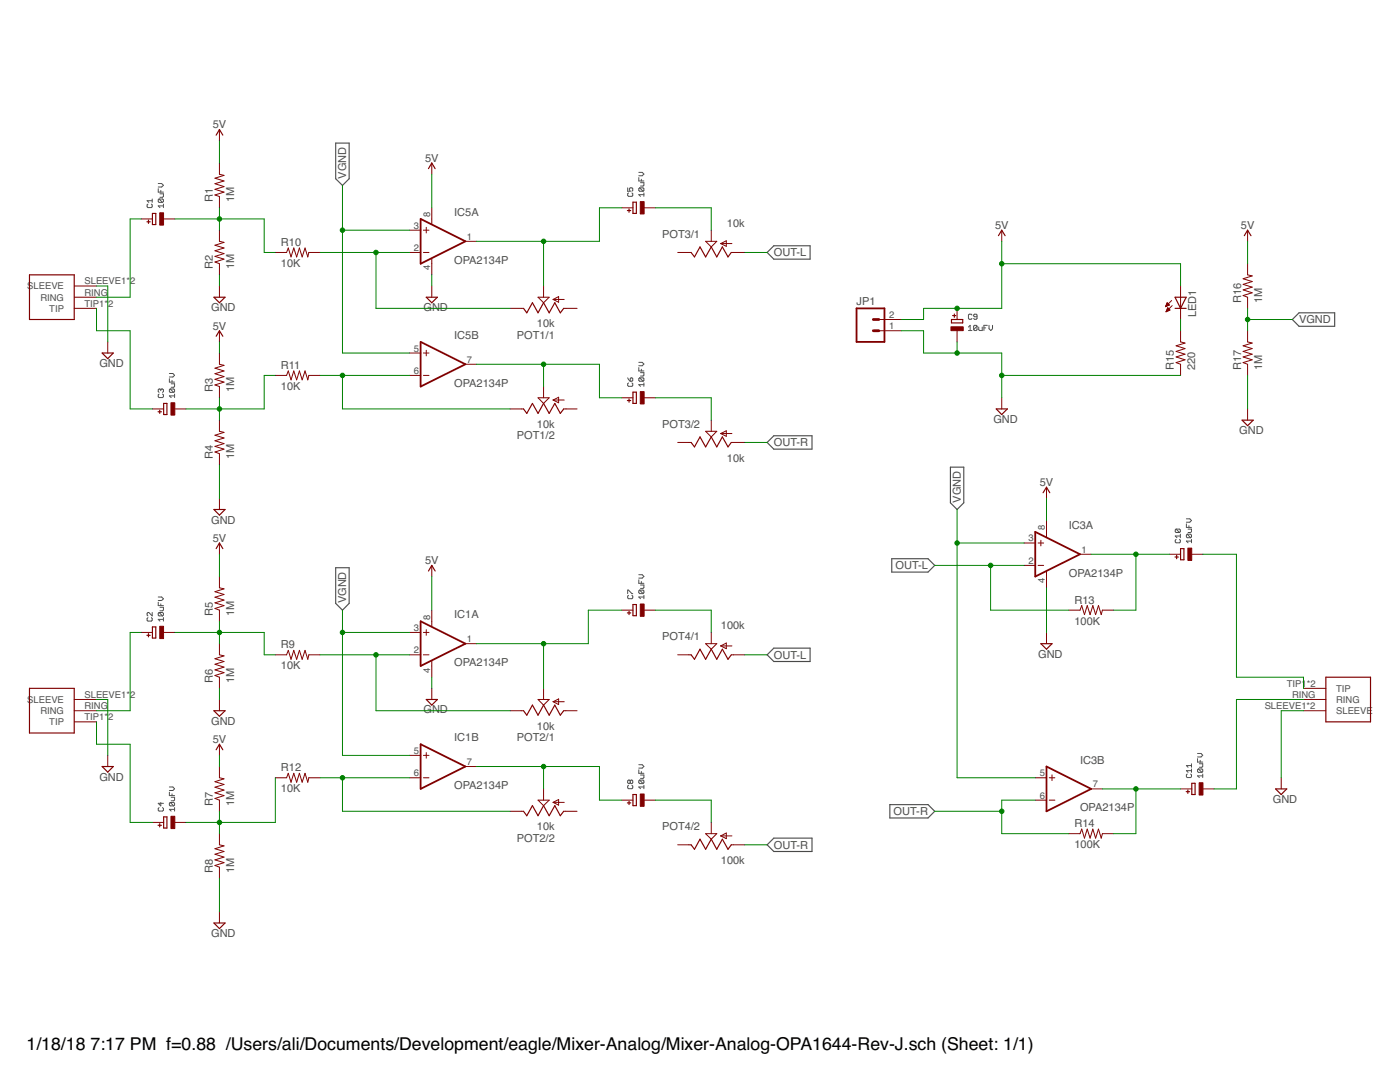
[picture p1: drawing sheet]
<svg xmlns="http://www.w3.org/2000/svg" width="279mm" height="216mm" viewBox="0 0 279 216" stroke-linecap="round" stroke-linejoin="round" font-family="sans-serif">
<g fill="none" stroke="#505050" stroke-width=".2">
<path d="M30.4 39.7v.7M31.6 37.7v.6h1M31.6 36.6h.7l.3 .4-.3 .3h-.7M31.7 39.7h.7l.2 .2v.3l-.2 .2M31.7 39.7l-.1 .2v.3l.1 .2h.7M31.7 39.7l.7 .7M31.9 38.7h.7v.5l-.2 .2h-.5M32.1 38v.3M125.3 37.5v.7h.5l-.2-.4 .2-.3h.3l.2 .2v.3l-.2 .2M125.4 38.5l-.1 .2v.3l.1 .2h.7l.2-.2v-.3l-.2-.2M127.5 35.4v.7h1M127.5 34.4h.7l.3 .3-.3 .4h-.7"/>
<path d="M127.7 37.5h.6l.2 .2v.3l-.2 .2M127.7 37.5l-.2 .2v.3l.2 .2h.6M127.7 37.5l.6 .7M127.8 36.4h.7v.6l-.2 .1h-.5M128 35.8v.3M128.5 38.8h-1l.3 .4M128.5 38.5v.7M29.5 40.7l-.1 .2v.4l.1 .1h.7l.2-.1v-.4l-.2-.2M30.4 40h-1l.3 .4M32.6 41.1h-1l.3 .3M32.6 40.7v.7M31.7 78.6l-.1 .2v.4l.1 .1h.7l.2-.1v-.4l-.2-.2"/>
<path d="M32.1 77.8l.2-.2 .3 .2v.3l-.2 .2M32.1 77.8l-.2-.2-.3 .2v.3l.1 .2M32.1 77.8v.2M33.8 75.6v.6h1M33.8 74.5h.7l.3 .4-.3 .3h-.7M34 77.6h.7l.1 .2v.3l-.1 .2M34 77.6l-.2 .2v.3l.2 .2h.7M34 77.6l.7 .7M34.2 76.6h.6v.5l-.1 .2h-.5M34.3 75.9v.3M34.8 79h-1l.4 .3M34.8 78.6v.7"/>
<path d="M125.3 75.4l.5 .7M125.4 76.4l-.1 .2v.3l.1 .2h.7l.2-.2v-.3l-.2-.2M125.8 75.6l.3-.2 .2 .2v.3l-.2 .2h-.3zM127.5 73.3v.7h1M127.5 72.3h.7l.3 .3-.3 .4h-.7M127.7 75.4h.6l.2 .2v.3l-.2 .2M127.7 75.4l-.2 .2v.3l.2 .2h.6M127.7 75.4l.6 .7M127.8 74.4h.7v.5l-.2 .1h-.5M128 73.7v.3M128.5 76.4v.7M128.5 76.8h-1l.3 .3"/>
<path d="M193.3 65.3l.3-.4v1.1M193.3 66h.7M194 62.9l-.2-.2h-.4l-.1 .2v.6l.1 .2h.4l.2-.2M195 63.2h-.5l-.2-.2 .2-.3h.3l.2 .2v.6l-.2 .2h-.3l-.2-.2M195 65.1v.7l-.2 .2h-.3l-.2-.2M195 65.1l-.2-.2h-.3l-.2 .2v.7M195 65.1l-.7 .7M195.3 65.3v.5l.2 .2h.5v-.7M196.4 65.4h.3M197 64.9h-.6v1.1M197.4 64.9v.7l.3 .4 .4-.4v-.7M31.6 119.1h.7l.3 .4-.3 .3h-.7"/>
<path d="M125.3 118.4v-.6l1 .6M125.4 118.8l-.1 .2v.3l.1 .2h.7l.2-.2v-.3l-.2-.2M127.5 115.7v.7h1M127.5 114.7h.7l.3 .3-.3 .4h-.7M127.7 117.8h.6l.2 .1v.4l-.2 .1M127.7 117.8l-.2 .1v.4l.2 .1h.6M127.7 117.8l.6 .6M127.8 116.7h.7v.5l-.2 .2h-.5M128 116v.4M128.5 119.1h-1l.3 .4M128.5 118.8v.7M234.7 105.6l-.2 .1v.4l.2 .2h.7"/>
<path d="M234.7 105.6h.7l.2 .1v.4l-.2 .2M234.7 107.6l-.2 .2v.3l.2 .2h.7l.2-.2v-.3l-.2-.2M234.7 105.6l.7 .7M235.6 106.6v.7M235.6 107h-1.1l.4 .3M236.8 104.5v.7h1M236.8 103.5h.6l.4 .4-.4 .3h-.6M236.9 106.6h.7l.2 .2v.3l-.2 .2M236.9 106.6l-.1 .2v.3l.1 .2h.7M236.9 106.6l.7 .7M237.1 105.6h.7v.5l-.2 .2h-.5M237.3 104.9v.3"/>
<path d="M237.8 108h-1l.3 .3M237.8 107.6v.7M29.5 123.2l-.1 .2v.4l.1 .1h.7l.2-.1v-.4l-.2-.2M30.4 122.2v.7l-.7-.7-.3 .2v.3l.1 .2M31.6 120.2v.6h1M31.7 122.2h.7l.2 .2v.3l-.2 .2M31.7 122.2l-.1 .2v.3l.1 .2h.7M31.7 122.2l.7 .7M31.9 121.2h.7v.5l-.2 .2h-.5M32.1 120.5v.3M32.6 123.2v.7M32.6 123.6h-1l.3 .3"/>
<path d="M33.8 158.1v.6h1M33.8 157h.7l.3 .4-.3 .3h-.7M34.2 159.1h.6v.5l-.1 .2h-.5M34.3 158.4v.3M125.4 156.7l-.1 .2v.3l.1 .2h.7l.2-.2v-.3l-.2-.2M125.8 155.8l.1-.1 .4 .1v.4l-.2 .2-.3-.2M125.8 155.8l-.2-.1-.3 .1v.4l.1 .2 .4-.2M125.8 155.8v.4M127.5 153.6v.7h1M127.5 152.6h.7l.3 .3-.3 .4h-.7M127.7 155.7h.6l.2 .1v.4l-.2 .2M127.7 155.7l-.2 .1v.4l.2 .2h.6"/>
<path d="M127.7 155.7l.6 .7M127.8 154.6h.7v.6l-.2 .1h-.5M128 153.9v.4M128.5 157h-1l.3 .4M128.5 156.7v.7M236.9 154.5l-.1 .1v.4l.1 .2h.7l.2-.2v-.4l-.2-.1M237.8 152.4v.7M237.8 153.4v.7M237.8 153.8h-1l.3 .3M237.8 152.8h-1l.3 .3M239 151.4v.7h1M239 150.3h.7l.3 .4-.3 .3h-.7"/>
<path d="M239.2 153.4h.7l.1 .2v.3l-.1 .2M239.2 153.4l-.2 .2v.3l.2 .2h.7M239.2 153.4l.7 .7M239.4 152.4h.6v.5l-.1 .2h-.5M239.5 151.7v.4M240 154.8h-1l.4 .4M240 154.5v.7M31.7 161.1l-.1 .2v.4l.1 .1h.7l.2-.1v-.4l-.2-.2M32.1 160.1v.7l-.5-.5h1M34 160.1h.7l.1 .2v.3l-.1 .2M34 160.1l-.2 .2v.3l.2 .2h.7M34 160.1l.7 .7"/>
<path d="M34.8 161.1v.7M34.8 161.5h-1l.4 .3"/>
</g>
<path d="M67 28.6h2.7v7.1l-1.4 1.3-1.3-1.3zM153.1 50.4l1.3-1.4h7.3v2.7h-7.3zM257.9 63.8l1.3-1.4h7.2v2.7h-7.2zM153.1 88.3l1.3-1.3h7.7v2.6h-7.7zM189.7 93.2h2.6v7.1l-1.3 1.4-1.3-1.4zM67 113.3h2.7v7.1l-1.4 1.4-1.3-1.4zM178 111.5h7.2l1.3 1.3-1.3 1.4h-7.2zM153.1 130.7l1.3-1.4h7.3v2.7h-7.3zM153.1 168.6l1.3-1.4h7.7v2.7h-7.7zM177.6 160.5h7.6l1.3 1.4-1.3 1.3h-7.6z" fill="none" stroke="#505050" stroke-width=".23"/>
<g fill="none" stroke="#800000" stroke-width=".23">
<path d="M43.1 27l.7-1.2 .7 1.2M85.5 33.7l.7-1.2 .6 1.2M5.9 54.8h8.9v9h-8.9zM29.3 44.3h.7M29.6 43.9v.7M30.4 42.6h.7v2.2h-.7zM42.7 59.3h2.2l-1.1 1.1zM85.1 59.3h2.2l-1.1 1.1zM125.2 42h.7M125.5 41.7v.7M126.3 40.3h.7v2.3h-.7zM137.9 50.4l.7 .9 1.1-2 1.1 2 1.1-2 1.1 2 1.2-2 1.1 2 .6-.9"/>
<path d="M199.3 47l.6-1.1 .7 1.1M234.5 59.3h2.2l-1.1 2.2zM248.3 47l.7-1.1 .7 1.1M20.4 70.4h2.2l-1.1 1.2zM43.1 67.1l.7-1.1 .7 1.1M104.5 61.5l.6 .9 1.2-2 1.1 2 1.1-2 1.1 2 1.1-2 1.1 2 .7-.9M125.2 79.9h.7M125.5 79.6v.7M126.3 78.3h.7v2.2h-.7zM189.9 63.8h2.2v.6h-2.2zM190.1 63h.7M190.5 62.7v.6"/>
<path d="M234.5 61.5h2.2M31.5 82.2h.7M31.9 81.8v.7M32.7 80.5h.6v2.2h-.6zM104.5 81.6l.6 .9 1.2-2 1.1 2 1.1-2 1.1 2 1.1-2 1.1 2 .7-.9M137.9 88.3l.7 .9 1.1-2 1.1 2 1.1-2 1.1 2 1.2-2 1.1 2 .6-.9M198.8 81.6h2.2l-1.1 1.1zM208.2 98.3l.7-1.1 .6 1.1M247.9 83.8h2.2l-1.1 1.1zM42.7 101.7h2.2l-1.1 1.1zM43.1 109.5l.7-1.1 .7 1.1M85.5 113.9l.7-1.1 .6 1.1"/>
<path d="M234.5 111.1h.7M234.8 110.8v.7M235.6 109.5h.7v2.2h-.7zM5.9 137.4h8.9v8.9h-8.9zM29.3 126.8h.7M29.6 126.4v.7M30.4 125.1h.7v2.2h-.7zM85.1 139.6h2.2l-1.1 1.1zM125.2 122.3h.7M125.5 122v.6M126.3 120.6h.7v2.3h-.7zM137.9 130.7l.7 .9 1.1-2.1 1.1 2.1 1.1-2.1 1.1 2.1 1.2-2.1 1.1 2.1 .6-.9"/>
<path d="M207.7 128.4h2.3l-1.1 1.1zM264.6 135.1h8.9v8.9h-8.9zM20.4 153h2.2l-1.1 1.1zM42.7 141.8h2.2l-1.1 1.1zM43.1 149.6l.7-1.1 .7 1.1M104.5 141.8l.6 .9 1.2-2 1.1 2 1.1-2 1.1 2 1.1-2 1.1 2 .7-.9M125.5 159.9v.6M126.3 158.5h.7v2.3h-.7zM236.7 158h.7M237.1 157.6v.7M237.8 156.3h.7v2.2h-.7zM254.6 157.4h2.2l-1.1 1.1z"/>
<path d="M31.5 164.7h.7M31.9 164.3v.7M32.7 163h.6v2.2h-.6zM104.5 161.9l.6 .9 1.2-2 1.1 2 1.1-2 1.1 2 1.1-2 1.1 2 .7-.9M125.2 160.2h.7M137.9 168.6l.7 .9 1.1-2.1 1.1 2.1 1.1-2.1 1.1 2.1 1.2-2.1 1.1 2.1 .6-.9M42.7 184.2h2.2l-1.1 1.1z"/>
</g>
<g fill="none" stroke="#800000" stroke-width=".2">
<path d="M43.8 25.8v2.3M43.8 32.5v2.3l.9 .2-1.8 .6 1.8 .5-1.8 .6 1.8 .5-1.8 .6 1.8 .5-1.8 .6 .9 .3v2.3M86.2 32.5v2.3M14.8 59.3h4.5M14.8 57.1h4.5M28.2 43.7h2.2M32.7 43.7h2.2M43.8 45.9v2.3l.9 .2-1.8 .5 1.8 .6-1.8 .5 1.8 .6-1.8 .6 1.8 .5-1.8 .6 .9 .3v2.2M43.8 57.1v2.2M54.9 50.4h2.3l.3-.9 .6 1.8 .5-1.8 .6 1.8 .6-1.8 .5 1.8 .6-1.8 .5 1.8 .2-.9h2.3M81.7 50.4h2.2M81.7 45.9h2.2"/>
<path d="M84.5 50.4h1.1M84.5 45.9h1.1M85.1 45.4v1.1M86.2 41.5v3.2M86.2 51.6v3.2M86.2 57.1v2.2M92.9 48.2h2.2M107.4 59.3h2.2l-1.1 1.1zM108.5 57.1v2.2M110.4 59.8h2.2M110.4 59.8l1.1-.6v1.1zM124.1 41.5h2.2"/>
<path d="M128.6 41.5h2.2M135.3 50.4h2.6M140.8 48.2h2.2l-1.1 1.1zM141.9 45.9v2.3M143.8 48.6h2.3M143.8 48.6l1.1-.6v1.1zM145.9 50.4h2.7M199.9 45.9v2.3M233.8 60l-1.2 1.2M235.6 57.1v6.7M249 52.6v2.2l.9 .3-1.8 .5 1.8 .6-1.8 .5 1.8 .6-1.8 .5 1.8 .6-1.8 .6 .9 .3v2.2M249 45.9v2.3"/>
<path d="M14.8 61.5h4.5M21.5 68.2v2.2M43.8 66v2.2M43.8 70.4v2.3l.9 .2-1.8 .6 1.8 .5-1.8 .6 1.8 .5-1.8 .6 1.8 .5-1.8 .6 .9 .3v2.3M54.9 74.9h2.3l.3-.9 .6 1.8 .5-1.8 .6 1.8 .6-1.8 .5 1.8 .6-1.8 .5 1.8 .2-.9h2.3M81.7 74.9h2.2M81.7 70.4h2.2M84.5 74.9h1.1M84.5 70.4h1.1M85.1 69.9v1.1M92.9 72.7h2.2M101.8 61.5h2.7"/>
<path d="M107.4 79.4h2.2l-1.1 1.1zM108.5 77.1v2.3M110.4 79.8l1.1-.5v1.1zM110.4 79.8h2.2M112.5 61.5h2.7M124.1 79.4h2.2M128.6 79.4h2.2M175.4 66h4.5M175.4 63.8h4.5M191 61.5v2.3M191 66v2.2M199.9 79.4v2.2"/>
<path d="M232.6 61.1h.2M232.7 61h.3M232.7 60.9h.6M232.7 62.1h.2M232.8 60.8h.5M232.8 62h.3M232.8 60.7h.4M232.8 61.9h.5M232.9 60.6h.2M232.9 61.8h.5M232.9 60.5h.1M232.9 61.7h.5"/>
<path d="M232.9 60.4l.5 .5-.8 .3zM233 61.6h.3M233 61.5h.2M233 61.4l-.3 .8M233 61.4l.5 .5-.8 .3M233 61.4h.1M233.9 61l-1.2 1.2M235.6 66v2.2l.9 .3-1.8 .5 1.8 .6-1.8 .5 1.8 .6-1.8 .5 1.8 .6-1.8 .5 .9 .4v2.2M249 66v2.2l.9 .3-1.8 .5 1.8 .6-1.8 .5 1.8 .6-1.8 .5 1.8 .6-1.8 .5 .9 .4v2.2M30.4 81.6h2.3M34.9 81.6h2.2M43.8 83.8v2.3l.9 .2-1.8 .5 1.8 .6-1.8 .5 1.8 .6-1.8 .6 1.8 .5-1.8 .6 .9 .3v2.3"/>
<path d="M43.8 99.4v2.3M101.8 81.6h2.7M112.5 81.6h2.7M135.3 88.3h2.6M140.8 86.1h2.2l-1.1 1.1zM141.9 83.8v2.3M143.8 86.5l1.1-.5v1.1zM143.8 86.5h2.3M145.9 88.3h2.7M208.9 97.2v2.2M249 81.6v2.2M43.8 108.4v2.2"/>
<path d="M43.8 115v2.3l.9 .2-1.8 .6 1.8 .5-1.8 .6 1.8 .5-1.8 .6 1.8 .5-1.8 .6 .9 .4v2.2M86.2 112.8v2.2M204.4 108.4h2.2M204.4 112.8h2.2M207.2 108.4h1.1M207.2 112.8h1.1M207.7 107.8v1.1M208.9 103.9v3.3M208.9 114v3.3M215.5 110.6h2.3M233.4 110.6h2.2M237.8 110.6h2.3"/>
<path d="M14.8 139.6h4.5M28.2 126.2h2.2M32.7 126.2h2.2M43.8 128.4v2.3l.9 .2-1.8 .5 1.8 .6-1.8 .5 1.8 .6-1.8 .6 1.8 .5-1.8 .6 .9 .3v2.3M43.8 139.6v2.2M54.9 130.7h2.3l.3-.9 .6 1.8 .5-1.8 .6 1.8 .6-1.8 .5 1.8 .6-1.8 .5 1.8 .2-.9h2.3M81.7 130.7h2.2M81.7 126.2h2.2M84.5 130.7h1.1M84.5 126.2h1.1M85.1 125.6v1.2M86.2 121.8v3.2"/>
<path d="M86.2 131.9v3.2M86.2 137.4v2.2M92.9 128.4h2.2M107.4 139.6h2.2l-1.1 1.1zM108.5 137.4v2.2M124.1 121.8h2.2M128.6 121.8h2.2M135.3 130.7h2.6M140.8 128.4h2.2l-1.1 1.1zM141.9 126.2v2.2M143.8 128.9l1.1-.6v1.1zM143.8 128.9h2.3"/>
<path d="M145.9 130.7h2.7M208.9 126.2v2.2M213.3 121.8h2.2l.4-1 .5 1.8 .6-1.8 .6 1.8 .5-1.8 .6 1.8 .5-1.8 .6 1.8 .2-.8h2.2M260.1 139.6h4.5M260.1 137.4h4.5M14.8 144h4.5M14.8 141.8h4.5M21.5 150.7v2.3M43.8 148.5v2.2M43.8 153v2.2l.9 .2-1.8 .6 1.8 .5-1.8 .6 1.8 .5-1.8 .6 1.8 .5-1.8 .6 .9 .4v2.2M54.9 155.2h2.3l.3-.9 .6 1.8 .5-1.8 .6 1.8 .6-1.8 .5 1.8 .6-1.8 .5 1.8 .2-.9h2.3M81.7 155.2h2.2"/>
<path d="M81.7 150.7h2.2M84.5 155.2h1.1M84.5 150.7h1.1M85.1 150.2v1.1M92.9 153h2.2M101.8 141.8h2.7M107.4 159.7h2.2l-1.1 1.1zM108.5 157.4v2.3M110.4 140l1.1-.5v1.1zM110.4 140h2.2M112.5 141.8h2.7M124.1 159.7h2.2"/>
<path d="M128.6 159.7h2.2M206.6 155.2h2.3M206.6 159.7h2.3M209.4 155.2h1.1M209.4 159.7h1.1M210 154.6v1.1M217.8 157.4h2.2M235.6 157.4h2.2M240.1 157.4h2.2M255.7 155.2v2.2M260.1 141.8h4.5M30.4 164.1h2.3"/>
<path d="M34.9 164.1h2.2M43.8 166.3v2.3l.9 .2-1.8 .6 1.8 .5-1.8 .6 1.8 .5-1.8 .6 1.8 .5-1.8 .6 .9 .3v2.3M101.8 161.9h2.7M110.4 160.1l1.1-.6v1.2zM110.4 160.1h2.2M112.5 161.9h2.7M135.3 168.6h2.6M140.8 166.3h2.2l-1.1 1.1zM141.9 164.1v2.2M143.8 166.8l1.1-.6v1.1zM143.8 166.8h2.3M145.9 168.6h2.7"/>
<path d="M213.3 166.3h2.2l.4-.9 .5 1.8 .6-1.8 .6 1.8 .5-1.8 .6 1.8 .5-1.8 .6 1.8 .2-.9h2.2M43.8 181.9v2.3"/>
</g>
<path d="M83.9 43.7l9 4.5-9 4.4zM83.9 68.2l9 4.5-9 4.4zM170.9 61.5h5.6v6.7h-5.6zM206.6 106.1l8.9 4.5-8.9 4.4zM83.9 124l9 4.4-9 4.5zM83.9 148.5l9 4.5-9 4.4zM208.9 153l8.9 4.4-8.9 4.5z" fill="none" stroke="#800000" stroke-width=".36"/>
<path d="M174.3 63.8h1.1M174.3 66h1.1" fill="none" stroke="#800000" stroke-width=".55"/>
<g fill="#800000" stroke="#800000" stroke-width=".2">
<path d="M31.9 42.5h.7v2.4h-.7z"/>
<path d="M34.1 80.4h.8v2.4h-.8z"/>
<path d="M31.9 125h.7v2.4h-.7z"/>
<path d="M34.1 162.9h.8v2.4h-.8z"/>
<path d="M127.8 40.2h.7v2.5h-.7z"/>
<path d="M127.8 78.1h.7v2.5h-.7z"/>
<path d="M127.8 120.5h.7v2.5h-.7z"/>
<path d="M127.8 158.4h.7v2.5h-.7z"/>
<path d="M237.1 109.4h.7v2.4h-.7z"/>
<path d="M239.3 156.2h.8v2.4h-.8z"/>
<path d="M189.8 65.2h2.4v.8h-2.4z"/>
</g>
<g fill="none" stroke="#008000" stroke-width=".2">
<path d="M43.8 28.1v4.4M68.3 37v33.4h13.4M86.2 34.8v6.7M19.3 57.1h2.2v11.1M28.2 43.7h-2.2v15.6h-6.7M34.9 43.7h17.8v6.7h2.2M43.8 41.5v4.4M43.8 54.8v2.3M63.9 50.4h17.8M68.3 45.9h13.4M75 50.4v11.1h26.8M86.2 54.8v2.3"/>
<path d="M108.5 48.2v8.9M124.1 41.5h-4.5v6.7h-24.5M130.8 41.5h11.1v4.4M148.6 50.4h4.5M199.9 48.2v13.3h-15.6v2.3h-4.4M199.9 52.6h35.7v4.5M249 48.2v4.4M19.3 61.5v4.5h6.7v15.6h4.4M43.8 68.2v2.2M43.8 79.4v4.4M54.9 74.9h-2.2v6.7h-15.6M63.9 74.9h17.8"/>
<path d="M68.3 74.9v6.7h33.5M95.1 72.7h24.5v6.7h4.5M108.5 72.7v4.4M130.8 79.4h11.1v4.4M179.9 66h4.4v4.4h15.6v9M191 68.2v2.2M199.9 74.9h35.7M235.6 63.8v2.2M249 61.5v4.5M249 74.9v6.7M249 63.8h8.9M43.8 92.8v6.6"/>
<path d="M148.6 88.3h4.5M208.9 99.4v4.5M43.8 110.6v4.4M86.2 115v6.8M186.5 112.8h17.9M191 101.7v53.5h15.6M191 108.4h13.4M197.7 112.8v9h15.6M208.9 117.3v8.9M217.8 110.6h15.6M226.7 110.6v11.2h-4.5M240.1 110.6h6.7v24.5h13.3v2.3"/>
<path d="M19.3 139.6h2.2v11.1M28.2 126.2h-2.2v15.6h-6.7M34.9 126.2h17.8v4.5h2.2M43.8 124v4.4M43.8 137.4v2.2M63.9 130.7h17.8M68.3 121.8v28.9h13.4M68.3 126.2h13.4M75 130.7v11.1h26.8M86.2 135.1v2.3M108.5 128.4v9M124.1 121.8h-6.7v6.6h-22.3"/>
<path d="M130.8 121.8h11.1v4.4M148.6 130.7h4.5M260.1 139.6h-13.3v17.8h-4.5M19.3 144v4.5h6.7v15.6h4.4M43.8 150.7v2.3M54.9 155.2v8.9h-17.8M63.9 155.2h17.8M68.3 155.2v6.7h33.5M95.1 153h24.5v6.7h4.5M108.5 153v4.4M130.8 159.7h11.1v4.4M206.6 159.7h-6.7v6.6h13.4"/>
<path d="M220 157.4h15.6M226.7 157.4v8.9h-4.5M260.1 141.8h-4.4v13.4M43.8 161.9v4.4M43.8 175.3v6.6M148.6 168.6h4.5M186.5 161.9h13.4"/>
</g>
<g fill="#008000" stroke="#008000" stroke-width=".2">
<circle cx="199.9" cy="74.9" r=".44"/>
<circle cx="191" cy="70.4" r=".44"/>
<circle cx="199.9" cy="52.6" r=".44"/>
<circle cx="191" cy="61.5" r=".44"/>
<circle cx="226.7" cy="110.6" r=".44"/>
<circle cx="226.7" cy="157.4" r=".44"/>
<circle cx="197.7" cy="112.8" r=".44"/>
<circle cx="199.9" cy="161.9" r=".44"/>
<circle cx="249" cy="63.8" r=".44"/>
<circle cx="191" cy="108.4" r=".44"/>
<circle cx="68.3" cy="45.9" r=".44"/>
<circle cx="68.3" cy="126.2" r=".44"/>
<circle cx="43.8" cy="81.6" r=".44"/>
<circle cx="108.5" cy="48.2" r=".44"/>
<circle cx="43.8" cy="126.2" r=".44"/>
<circle cx="108.5" cy="153" r=".44"/>
<circle cx="43.8" cy="43.7" r=".44"/>
<circle cx="108.5" cy="72.7" r=".44"/>
<circle cx="75" cy="50.4" r=".44"/>
<circle cx="68.3" cy="74.9" r=".44"/>
<circle cx="43.8" cy="164.1" r=".44"/>
<circle cx="108.5" cy="128.4" r=".44"/>
<circle cx="75" cy="130.7" r=".44"/>
<circle cx="68.3" cy="155.2" r=".44"/>
</g>
<g font-size="3.5">
<text x="5.3" y="209.6">1/18/18</text>
<text x="18.1" y="209.6">7:17 PM f=0.88 /Users/ali/Documents/Development/eagle/Mixer-Analog/Mixer-Analog-OPA1644-Rev-J.sch (Sheet: 1/1)</text>
</g>
<g font-size="2.2" fill="#505050">
<text x="42.5" y="25.6">5V</text>
<text x="69.1" y="35.7" transform="rotate(-90 69.1 35.7)">VGND</text>
<text x="84.8" y="32.3">5V</text>
<text x="42.5" y="40.3" transform="rotate(-90 42.5 40.3)">R1</text>
<text x="46.7" y="40.3" transform="rotate(-90 46.7 40.3)">1M</text>
<text x="90.6" y="43.1">IC5A</text>
<text x="132.1" y="47.5">POT3/1</text>
<text x="145.1" y="45.3">10k</text>
<text x="198.6" y="45.7">5V</text>
<text x="247.7" y="45.7">5V</text>
<text x="42.5" y="53.7" transform="rotate(-90 42.5 53.7)">R2</text>
<text x="46.7" y="53.7" transform="rotate(-90 46.7 53.7)">1M</text>
<text x="56.1" y="53.3">10K</text>
<text x="56.1" y="49.1">R10</text>
<text x="90.6" y="52.6">OPA2134P</text>
<text x="154.4" y="51.2">OUT-L</text>
<text x="42.1" y="62.1">GND</text>
<text x="42.5" y="65.8">5V</text>
<text x="84.5" y="62.1">GND</text>
<text x="107.2" y="65.3">10k</text>
<text x="170.9" y="60.9">JP1</text>
<text x="238.7" y="63.3" transform="rotate(-90 238.7 63.3)">LED1</text>
<text x="247.7" y="60.4" transform="rotate(-90 247.7 60.4)">R16</text>
<text x="251.9" y="60.4" transform="rotate(-90 251.9 60.4)">1M</text>
<text x="259.3" y="64.5">VGND</text>
<text x="90.6" y="67.7">IC5B</text>
<text x="103.1" y="67.6">POT1/1</text>
<text x="19.8" y="73.2">GND</text>
<text x="56.1" y="77.8">10K</text>
<text x="56.1" y="73.6">R11</text>
<text x="90.6" y="77.1">OPA2134P</text>
<text x="234.3" y="73.8" transform="rotate(-90 234.3 73.8)">R15</text>
<text x="238.5" y="73.8" transform="rotate(-90 238.5 73.8)">220</text>
<text x="247.7" y="73.8" transform="rotate(-90 247.7 73.8)">R17</text>
<text x="251.9" y="73.8" transform="rotate(-90 251.9 73.8)">1M</text>
<text x="42.5" y="78.3" transform="rotate(-90 42.5 78.3)">R3</text>
<text x="46.7" y="78.3" transform="rotate(-90 46.7 78.3)">1M</text>
<text x="103.1" y="87.6">POT1/2</text>
<text x="107.2" y="85.4">10k</text>
<text x="132.1" y="85.4">POT3/2</text>
<text x="154.4" y="89.1">OUT-R</text>
<text x="198.3" y="84.4">GND</text>
<text x="247.3" y="86.6">GND</text>
<text x="42.5" y="91.6" transform="rotate(-90 42.5 91.6)">R4</text>
<text x="46.7" y="91.6" transform="rotate(-90 46.7 91.6)">1M</text>
<text x="145.1" y="92.1">10k</text>
<text x="191.8" y="100.3" transform="rotate(-90 191.8 100.3)">VGND</text>
<text x="207.5" y="97">5V</text>
<text x="42.1" y="104.5">GND</text>
<text x="213.3" y="105.6">IC3A</text>
<text x="42.5" y="108.1">5V</text>
<text x="84.8" y="112.6">5V</text>
<text x="178.7" y="113.6">OUT-L</text>
<text x="213.3" y="115.1">OPA2134P</text>
<text x="42.5" y="122.9" transform="rotate(-90 42.5 122.9)">R5</text>
<text x="46.7" y="122.9" transform="rotate(-90 46.7 122.9)">1M</text>
<text x="69.1" y="120.4" transform="rotate(-90 69.1 120.4)">VGND</text>
<text x="90.6" y="123.4">IC1A</text>
<text x="143.9" y="125.5">100k</text>
<text x="214.4" y="124.6">100K</text>
<text x="214.4" y="120.4">R13</text>
<text x="56.1" y="129.3">R9</text>
<text x="132.1" y="127.8">POT4/1</text>
<text x="154.4" y="131.4">OUT-L</text>
<text x="207.2" y="131.2">GND</text>
<text x="42.5" y="136.2" transform="rotate(-90 42.5 136.2)">R6</text>
<text x="46.7" y="136.2" transform="rotate(-90 46.7 136.2)">1M</text>
<text x="56.1" y="133.6">10K</text>
<text x="90.6" y="132.9">OPA2134P</text>
<text x="84.5" y="142.4">GND</text>
<text x="42.1" y="144.6">GND</text>
<text x="42.5" y="148.3">5V</text>
<text x="90.6" y="147.9">IC1B</text>
<text x="103.1" y="147.8">POT2/1</text>
<text x="107.2" y="145.6">10k</text>
<text x="19.8" y="155.7">GND</text>
<text x="56.1" y="153.9">R12</text>
<text x="215.5" y="152.4">IC3B</text>
<text x="42.5" y="160.8" transform="rotate(-90 42.5 160.8)">R7</text>
<text x="46.7" y="160.8" transform="rotate(-90 46.7 160.8)">1M</text>
<text x="56.1" y="158.1">10K</text>
<text x="90.6" y="157.4">OPA2134P</text>
<text x="215.5" y="161.9">OPA2134P</text>
<text x="254" y="160.2">GND</text>
<text x="103.1" y="167.9">POT2/2</text>
<text x="107.2" y="165.7">10k</text>
<text x="132.1" y="165.7">POT4/2</text>
<text x="178.3" y="162.7">OUT-R</text>
<text x="214.4" y="165">R14</text>
<text x="143.9" y="172.4">100k</text>
<text x="154.4" y="169.4">OUT-R</text>
<text x="214.4" y="169.2">100K</text>
<text x="42.5" y="174.1" transform="rotate(-90 42.5 174.1)">R8</text>
<text x="46.7" y="174.1" transform="rotate(-90 46.7 174.1)">1M</text>
<text x="42.1" y="187">GND</text>
</g>
<g font-size="1.9" fill="#505050">
<text x="82.6" y="45.6">3</text>
<text x="85.9" y="43.4" transform="rotate(-90 85.9 43.4)">8</text>
<text x="93.2" y="47.8">1</text>
<text x="82.6" y="50.1">2</text>
<text x="85.9" y="54" transform="rotate(-90 85.9 54)">4</text>
<text x="5.4" y="57.7">SLEEVE</text>
<text x="8.1" y="60">RING</text>
<text x="16.9" y="59">RING</text>
<text x="16.9" y="56.8">SLEEVE1*</text>
<text x="26" y="56.8">2</text>
<text x="9.8" y="62.2">TIP</text>
<text x="16.9" y="61.2">TIP1*</text>
<text x="21.6" y="61.2">2</text>
<text x="177.4" y="65.7">1</text>
<text x="177.4" y="63.4">2</text>
<text x="82.6" y="70.1">5</text>
<text x="82.6" y="74.6">6</text>
<text x="93.2" y="72.4">7</text>
<text x="208.5" y="105.8" transform="rotate(-90 208.5 105.8)">8</text>
<text x="205.3" y="112.5">2</text>
<text x="205.3" y="108">3</text>
<text x="215.9" y="110.3">1</text>
<text x="208.5" y="116.4" transform="rotate(-90 208.5 116.4)">4</text>
<text x="82.6" y="125.9">3</text>
<text x="85.9" y="123.7" transform="rotate(-90 85.9 123.7)">8</text>
<text x="82.6" y="130.3">2</text>
<text x="93.2" y="128.1">1</text>
<text x="85.9" y="134.2" transform="rotate(-90 85.9 134.2)">4</text>
<text x="256.8" y="137">TIP1*2</text>
<text x="5.4" y="140.2">SLEEVE</text>
<text x="8.1" y="142.5">RING</text>
<text x="16.9" y="143.7">TIP1*</text>
<text x="16.9" y="141.5">RING</text>
<text x="16.9" y="139.3">SLEEVE1*</text>
<text x="21.6" y="143.7">2</text>
<text x="26" y="139.3">2</text>
<text x="252.4" y="141.5">SLEEVE1*2</text>
<text x="257.9" y="139.3">RING</text>
<text x="266.7" y="138">TIP</text>
<text x="266.7" y="140.2">RING</text>
<text x="266.7" y="142.5">SLEEVE</text>
<text x="9.8" y="144.7">TIP</text>
<text x="82.6" y="154.9">6</text>
<text x="82.6" y="150.4">5</text>
<text x="93.2" y="152.6">7</text>
<text x="207.5" y="154.9">5</text>
<text x="207.5" y="159.3">6</text>
<text x="218.1" y="157.1">7</text>
</g>
</svg>
